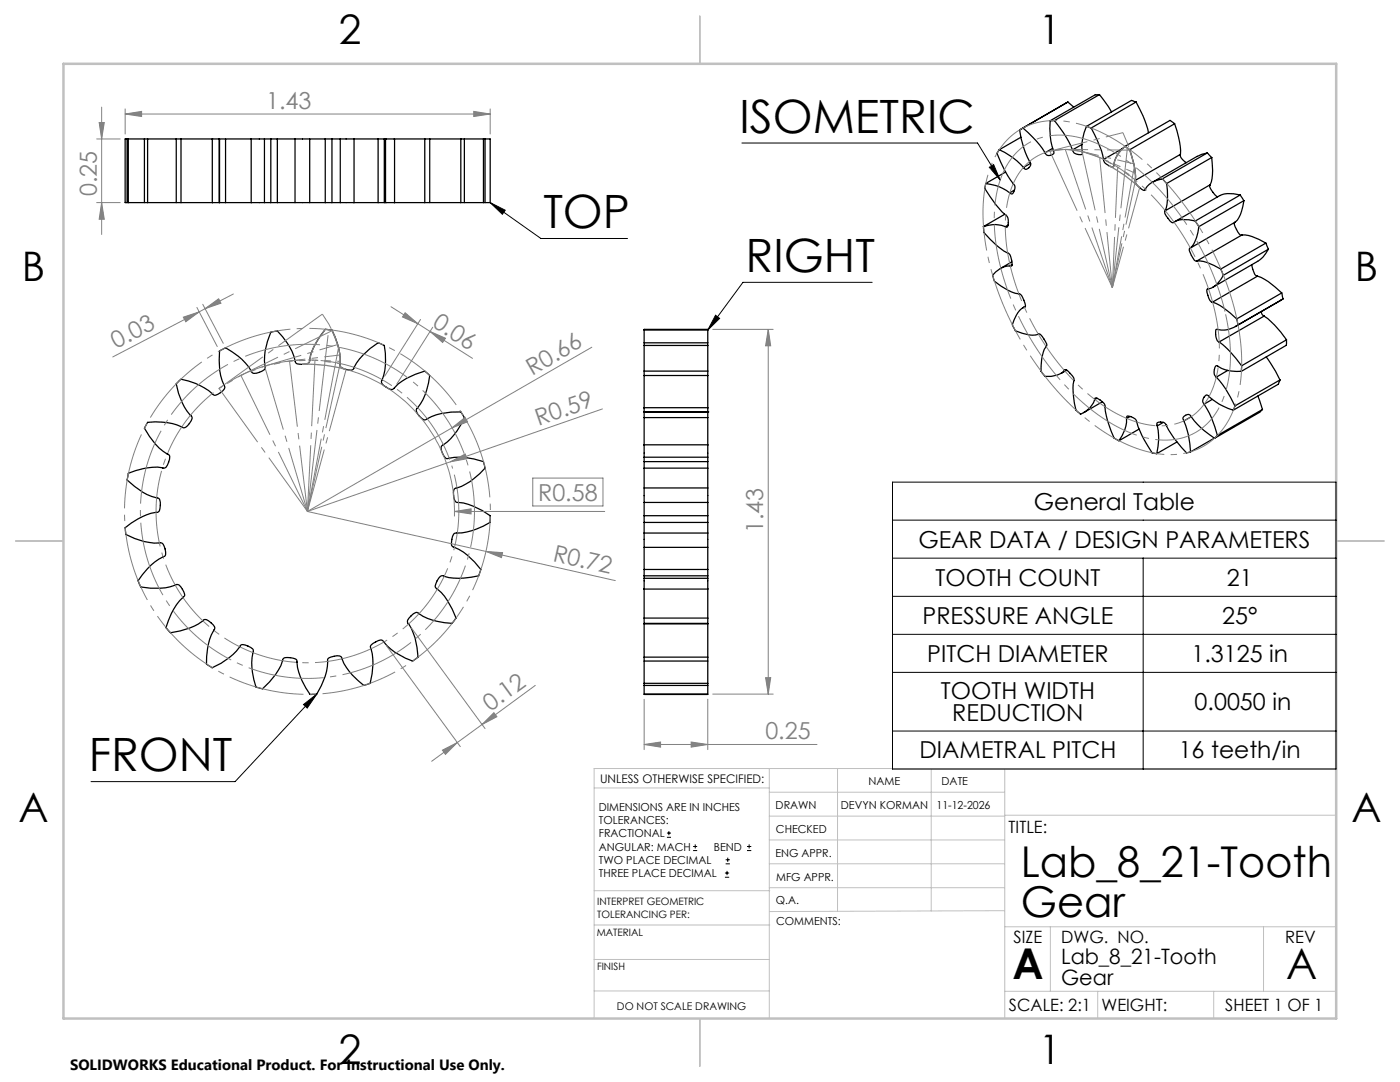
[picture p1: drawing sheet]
<svg xmlns="http://www.w3.org/2000/svg" width="279mm" height="216mm" viewBox="0 0 279 216" stroke-linecap="round" stroke-linejoin="round" font-family="sans-serif">
<g fill="none" stroke="#000" stroke-width=".25">
<path d="M219.4 18.9l2.4 3.4M219.4 18.9h-.8l-9 5.2M219.4 18.9l-9 5.2M25.3 27.7h-.3v12.7h.3M25.6 27.7h3.2M25.6 27.7h-.2v12.7h.2M25.6 27.7v12.7M29.5 27.7h5.6M29.5 27.7h-.7v12.7h.7M29.5 27.7v12.7M36.1 27.7h6.3M36.1 27.7h-.9v12.7h.9"/>
<path d="M36.1 27.7v12.7M42.4 27.7h1.3M42.4 27.7v12.7M43.8 27.7h1.2M43.8 27.7v12.7M45 27.7h5.1M45 27.7v12.7M50.1 27.7v12.7M50.1 27.7h.1M50.2 27.7h2.6M52.8 27.7h1.2M52.8 27.7v12.7"/>
<path d="M54 27.7h1.4M54 27.7v12.7M55.4 27.7h3.5v12.7h-3.5M55.4 27.7v12.7M58.9 27.7h2.9M64.9 27.7h-3.1v12.7h3.1M64.9 27.7h1.4M64.9 27.7v12.7M66.3 27.7h1.6M66.3 27.7v12.7M67.9 27.7h2.7M67.9 27.7v12.7"/>
<path d="M70.6 27.7h.1M70.7 27.7h4.8M70.7 27.7v12.7M75.5 27.7h1.2M75.5 27.7v12.7M76.7 27.7h.2v12.7h-.2M76.7 27.7v12.7M77 27.7h1.7M78.7 27.7h6.1M78.7 27.7v12.7M84.8 27.7h1v12.7h-1M84.8 27.7v12.7"/>
<path d="M85.9 27.7h6.1M92 27.7h.7v12.7h-.7M92 27.7v12.7M92.7 27.7h3.8M96.5 27.7h.3v12.7h-.3M96.5 27.7v12.7M96.9 27.7h.9v12.7h-.9M196.7 36.6l-.1 .9a19.5 19.5 0 0 0 4.4 5.7 2.32 2.32 0 0 1-.1 2.1l-.3-.1M196.7 36.6a9 9 0 0 1 4.8 1.9M199.4 29.9l-.4 .6a19.2 19.2 0 0 0 3.5 6.5 1.54 1.54 0 0 1-.6 1.7l-.4-.2M199.4 29.9l1.1 .5 1.8 1.2 2 1.8M200.7 34.3l-4 2.3"/>
<path d="M202.5 37.9l-1 .6M203.8 27.4l-4.4 2.5M205.7 32.6l-1.4 .8M208.6 30.5l-1.1-1.6-2.3-2.4-1-1-.6 .4a16.3 16.3 0 0 0 2.1 6.7 1.08 1.08 0 0 1-1.2 1.1l-.2-.3M209.6 24.1a17.7 17.7 0 0 0 .7 6.5 .97 .97 0 0 1-.9 .5 .97 .97 0 0 1-.8-.6M210.1 29.6l-1.5 .9M210.4 24.1h-.8M210.4 24.1l2.4 3.2 1.2 2.6M213.1 20.4l1.2 1M213.1 20.4l-.4 .2M213.1 20.4l-9.4 5.4M215.9 28.8l-1.9 1.1"/>
<path d="M216.8 25.2a10.6 10.6 0 0 0-.8 5.6 1.36 1.36 0 0 1-2-.9M216.8 25.2l1 .3M217.8 25.5l2 4.6 .4 1.7M224.1 29.6l-3.9 2.2M224.5 29.2a5.7 5.7 0 0 0-2.3 4.1 1.99 1.99 0 0 1-2-1.5M224.5 29.2l1 .7M225.5 29.9l.9 3.6 .2 2.5M226.7 20.4l1.4 2.7 1.1 3.4M226.7 20.4l-.9-.4-9 5.2M226.7 20.4l-8.9 5.1M232 35.7a4.1 4.1 0 0 0-3.6 2.3 2.42 2.42 0 0 1-1.8-2M232 35.7l.8 .9"/>
<path d="M232.8 36.6l.2 3.4-.4 2.1M234.4 24.7l1 3.6 .2 2.5M234.4 24.7l-.9-.7-9 5.2M234.4 24.7l-8.9 5.2M235.6 30.8l.1 .7 1 1M235.6 30.8l-9 5.2M238.9 31.2l-8.9 5.2M240.9 30.5l.9 .9M240.9 30.5l-1.1 .3-.9 .4M240.9 30.5l-8.9 5.2M241.5 36.9l-.1 .1a3.3 3.3 0 0 0 1.6 2.3M241.5 36.9l-8.9 5.2"/>
<path d="M241.8 31.4l.2 2.6a6.6 6.6 0 0 1-.5 2.9M241.8 31.4l-9 5.2M243.5 39l-9 5.2M247.5 38.9l.7 1.1M247.5 38.9a5.6 5.6 0 0 0-4 .1M247.5 38.9l-9 5.2M25.6 40.4h3.2M29.5 40.4h5.6M36.1 40.4h6.3M42.4 40.4h1.3M43.8 40.4h1.2M45 40.4h5.1"/>
<path d="M50.1 40.4h.1M50.2 40.4h2.6M52.8 40.4h1.2M54 40.4h1.4M58.9 40.4h2.9M64.9 40.4h1.4M66.3 40.4h1.6M67.9 40.4h2.7M70.6 40.4h.1M70.7 40.4h4.8M75.5 40.4h1.2M77 40.4h1.7"/>
<path d="M78.7 40.4h6.1M85.9 40.4h6.1M92.7 40.4h3.8M196.3 45.2l.1 1a12.8 12.8 0 0 0 4.9 4.4 3.1 3.1 0 0 1 .6 2.5h-.3M196.3 45.2a5.8 5.8 0 0 1 4.3 0M200.5 42.8l-4.2 2.4M201.2 44.9l-.6 .3M201.6 53.1a4.6 4.6 0 0 0-3.5 1.8l.3 1.1a8.7 8.7 0 0 0 5.1 2.7 3.6 3.6 0 0 1 1.1 2.5l-.2 .1M201.9 52.2l-2.3 1.4M202 52.8l-.4 .3M232.6 42.1l-.2 .1a3.2 3.2 0 0 0 1.6 2.2l.3-.1a4.1 4.1 0 0 1 2.9-.4l1.3 .2M237.6 49.5l-.2 .1a3.6 3.6 0 0 0 1.3 2.5h.2"/>
<path d="M238.5 44.1l.8 1.1M238.9 52.1a6.2 6.2 0 0 1 3.4 .9l1.3 .7M239.3 45.2a6.9 6.9 0 0 1-1.7 4.3M243.6 53.7l.6 1.2M244.2 54.9a4.6 4.6 0 0 1-3.1 2.7l-.2 .1a2.81 2.81 0 0 0 1 2.6h.1M246.5 44.3l-.1 .1a3.6 3.6 0 0 0 1.3 2.5h.2M247.9 46.9a6.4 6.4 0 0 1 3.3 .9l1.4 .7M247.9 46.9l-9 5.2M248.2 40a6.6 6.6 0 0 1-1.7 4.3l-8.9 5.2M248.2 40l-8.9 5.2M249.8 52.8l.6 1.9 .6 .4M251 55.1a12 12 0 0 1 4.8 3.4"/>
<path d="M251 55.1l-9 5.2M252.6 48.5l.5 1.2M252.6 48.5l-9 5.2M253.1 49.7a5.5 5.5 0 0 1-2.1 2.4l-9 5.2M253.1 49.7l-8.9 5.2M255.8 58.5l.2 1.2M255.8 58.5l-9 5.1M256 59.7l-9.4 5.5M256 59.7l-.5 .2M35.7 76l.4-.3 1.5 .3a11.6 11.6 0 0 1 5.1 2.8 2.69 2.69 0 0 0 2.2-1.5 12.2 12.2 0 0 1-1.1-7.3l1.2-.6a12.6 12.6 0 0 1 5.4 5 2.75 2.75 0 0 0 2.5-.9 11.9 11.9 0 0 1 1.1-7.2l1.4-.3a11.9 11.9 0 0 1 3.6 6.4 2.73 2.73 0 0 0 2.7-.1l.1-.3a11.6 11.6 0 0 1 3.1-6.3l1.4 .2a13 13 0 0 1 1.6 7.1 2.63 2.63 0 0 0 2.5 .7 11.5 11.5 0 0 1 5.1-5.3l1.2 .5a12.3 12.3 0 0 1-.6 7.3 2.76 2.76 0 0 0 2.3 1.5l.3-.2a11.4 11.4 0 0 1 6.1-3.5l1 .9a11.8 11.8 0 0 1-2.7 6.8 2.66 2.66 0 0 0 1.7 2.1 12.1 12.1 0 0 1 7.2-1.6l.7 1.1a11.8 11.8 0 0 1-4.6 5.7 2.77 2.77 0 0 0 1 2.5 12.1 12.1 0 0 1 7.4 .6l.3 1.3a12.4 12.4 0 0 1-6.1 4.1 2.74 2.74 0 0 0 .3 2.7 11.4 11.4 0 0 1 6.8 2.7v1.3a14.1 14.1 0 0 1-7.2 2.3 2.94 2.94 0 0 0-.3 2.5 12.4 12.4 0 0 1 5.7 4.6l-.5 1.3a12.5 12.5 0 0 1-7.3 0 2.71 2.71 0 0 0-1.3 2.3l.3 .3a8.9 8.9 0 0 1 3 4l.8 1.8-.8 1.1-1.5-.2a10.4 10.4 0 0 1-5.5-2 2.77 2.77 0 0 0-1.9 1.9l.2 .3a11.9 11.9 0 0 1 1.9 6.7l-1.1 .8a12.2 12.2 0 0 1-6-4.1 2.91 2.91 0 0 0-2.4 1.2 11.2 11.2 0 0 1 0 7.3l-1.3 .5a12.1 12.1 0 0 1-4.5-5.8 2.97 2.97 0 0 0-2.7 .5 11.6 11.6 0 0 1-2.2 7l-1.3 .1a12 12 0 0 1-2.7-6.9 2.87 2.87 0 0 0-2.6-.3l-.2 .3a11.9 11.9 0 0 1-4 5.7l-1.3-.3a14.4 14.4 0 0 1-.6-7.5l-.5-.4-1.1-.5-.6-.1-.3 .2a9.5 9.5 0 0 1-3.9 3.6l-1.8 .8-1.1-.7v-1.5a11 11 0 0 1 1.7-5.6 2.82 2.82 0 0 0-2-1.8 11.8 11.8 0 0 1-6.9 2.7l-.9-1.1a14 14 0 0 1 3.8-6.5 2.22 2.22 0 0 0-1.7-2.1l-.2 .2a11.7 11.7 0 0 1-6.9 .3l-.5-1.2a12 12 0 0 1 5.3-5 2.63 2.63 0 0 0-.7-2.6 11.6 11.6 0 0 1-7.1-1.7l-.1-1.3a12.2 12.2 0 0 1 6.6-3.1 2.73 2.73 0 0 0 .1-2.7 12.2 12.2 0 0 1-6.3-3.7l.2-1.4a12.4 12.4 0 0 1 7.3-1 2.89 2.89 0 0 0 .9-2.6 11.6 11.6 0 0 1-5-5.4l.7-1.1a12 12 0 0 1 7.2 1.1 2.68 2.68 0 0 0 1.6-2.2 11.6 11.6 0 0 1-3.1-6.6zM128.6 74.9v6.5M128.6 74.9v-.9h12.7v.9"/>
<path d="M128.6 68.9v5.1M128.6 68.9v-.5h12.7v.5M128.6 65.9v2.4M128.6 65.9v-.2h12.7v.2M128.6 74.9h12.7M128.6 68.9h12.7M128.6 65.9h12.7M141.3 74.9v6.5M141.3 68.9v5.1M141.3 65.9v2.4M204.4 61.3a4.8 4.8 0 0 0-2.3 3.7l.5 .9a6.2 6.2 0 0 0 4.6 .8M204.6 61.1l-.2 .2"/>
<path d="M204.6 61.1l-.4 .3M207.2 66.7l.2-.1a3.6 3.6 0 0 1 1.5 2.4l-.1 .1a7.6 7.6 0 0 0-.9 5.1l.6 .8a4.3 4.3 0 0 0 3.9-1.1M207.3 66.7h-.1M212.4 73.9l.2-.1a2.66 2.66 0 0 1 1.7 2.2l-.1 2.3a11.3 11.3 0 0 0 .6 3.7l.9 .7a4.9 4.9 0 0 0 2.8-3M212.7 73.8l-.3 .1M212.9 73.9l-1.1 .6M218.5 79.7l.1-.3a2.29 2.29 0 0 1 1.9 1.8l.5 2.5 .8 2.3 .6 1.5 .9 .4M218.9 79.4l-.4 .3M241.9 79.7l-1.6 .9M242 60.3a11.3 11.3 0 0 1 4.8 3.3M242.7 75.2a19.6 19.6 0 0 1 3.8 5.8M243.3 68.2a18.8 18.8 0 0 1 4.5 4.8"/>
<path d="M245 73.9l-2.3 1.3M246.8 63.6l.3 1.2a5 5 0 0 1-4.3 .9 2.25 2.25 0 0 0 .4 2.5h.1M247.8 74.1a7.4 7.4 0 0 1-5-1.1 1.62 1.62 0 0 0-.1 2.2M247.8 73v1.1M251 79l1 2.7M251.7 62.2l.1 .5 .5 .4M252.3 63.1a17.3 17.3 0 0 1 4.5 4.7M252.3 63.1l-9 5.1M252.7 71.2l1.9 2.9 .8 1.7M255.4 75.8l-.3 .9-9 5.1M255.4 75.8l-8.9 5.2M256.8 67.8l-.1 1.1-8.9 5.2"/>
<path d="M256.8 67.8l-9 5.2M128.6 92.1v1.3M128.6 93.4v4M128.6 91.2v.9M128.6 82.2v1.1M128.6 83.3v5.5M128.6 82.2h.1M128.6 97.4v2.9M128.6 88.8v2.4M128.6 81.4v.7M128.6 97.4h12.7M128.6 91.2h12.7"/>
<path d="M128.6 82.2h12.7M128.6 92.1h12.7M128.6 93.4h12.7M128.6 83.3h12.7M128.6 88.8h12.7M128.6 81.4h12.7M141.3 92.1v1.3M141.3 93.4v4M141.3 91.2v.9M141.3 82.2v1.1M141.3 83.3v5.5M141.3 82.2h.1"/>
<path d="M141.3 97.4v2.9M141.3 88.8v2.4M141.3 81.4v.7M220 80.2l-3.7 2.1M224.8 83.5l.1-.5a1.65 1.65 0 0 1 2 1.2l1 2.7 2 3.5 1 .1M224.8 83.5a6.8 6.8 0 0 1-1.5 4.4M225.5 83.1l-.7 .4M227.3 85.6l-4 2.3M231 85l-.1-.4a1.16 1.16 0 0 1 1.9 .3l1.5 2.5 1.5 1.9 1 1.1 .8-.2M231 85a12 12 0 0 1-.1 5.5M232.2 84.3l-1.2 .7M234.9 88.2l-4 2.3"/>
<path d="M236.3 84a16.8 16.8 0 0 1 1.3 6.2M237.7 83.1l1.9 2.2 2.8 2.2M237.7 83.1a.81 .81 0 0 0-.7-.4 .81 .81 0 0 0-.7 .4l-.2 .3 .2 .6M237.7 83.1l-1.4 .9M240.3 80.6a1.08 1.08 0 0 1 .6-1.8 12.9 12.9 0 0 0 5.2 3M240.3 80.6a19.1 19.1 0 0 1 2.7 6.3M242.4 87.4l-4.8 2.8M243 86.9l-.6 .6M246.5 81l-.4 .8M252 81.7l-.6 .6-9 5.2M252 81.7l-9 5.2M128.6 102.9v1.3"/>
<path d="M128.6 100.3v2.6M128.6 104.2v2.2M128.6 113.6v1.3M128.6 113.6v-4.4h12.7v4.4M128.6 114.9v.5h12.7v-.5M128.6 106.4v2.7M128.6 117.5v5.8M128.6 115.5v2M128.6 100.3h12.7M128.6 106.4h12.7M128.6 102.9h12.7M128.6 104.2h12.7"/>
<path d="M128.6 113.6h12.7M128.6 114.9h12.7M128.6 117.5h12.7M141.3 102.9v1.3M141.3 100.3v2.6M141.3 104.2v2.2M141.3 113.6v1.3M141.3 106.4v2.7M141.3 117.5v5.8M141.3 115.5v2M128.6 123.3v1.1h12.7v-1.1M128.6 124.5v6.6"/>
<path d="M128.6 131.1v.8h12.7v-.8M128.6 132v4.3M128.6 136.3v.5h12.7v-.5M128.6 123.3h12.7M128.6 124.4v.1M128.6 136.8v1.7h12.7v-1.7M128.6 124.5h12.7M128.6 131.1h12.7M128.6 136.3h12.7M128.6 138.6h12.7M141.3 124.5v6.6M141.3 132v4.3"/>
<path d="M141.3 124.4v.1"/>
</g>
<path d="M69.4 73.8a29.4 29.4 0 0 1 21.3 29.2M106.3 95.4h14v5.6h-14zM90.7 102.1l3.3-.6v1.1zM90.7 102.1h30" fill="none" stroke="#808080" stroke-width=".2"/>
<g fill="none" stroke="#c0c0c0" stroke-width=".2">
<path d="M118.6 157.2h34.9M153.5 153.4v49.8M153.5 158.1h47M167.1 153.4v28.5M185.8 153.4v28.4M200.5 153.4v49.8M266.7 153.4h-148.1v49.8M118.6 177.7h35M153.5 167.6h47M153.5 162.8h47M153.5 172.4h47M153.5 177.1h47"/>
<path d="M200.5 162.7h66.2M118.6 197.7h34.9M118.6 191.5h34.9M118.6 184.6h35M200.5 197.8h66.2M200.5 184.9h66.2M200.5 181.7l-46.9 .2M209.6 184.9v12.9M219.1 197.8v5.4M242.2 197.8v5.4M252.2 184.9v12.9"/>
</g>
<path d="M139.7 3.2v9.5M3.1 107.9h9.6M266.7 107.9h9.5M139.7 203.2v9.6" fill="none" stroke="#c0c0c0" stroke-width=".25"/>
<path d="M12.7 12.7h254v190.5h-254z" fill="none" stroke="#c0c0c0" stroke-width=".5"/>
<path d="M90.7 102.1l3.3-.6v1.1z" fill="#808080"/>
<path d="M89.9 92.1l3-1.5 .3 .9zM120.2 81.6l-58.9 20.5" fill="none" stroke="#808080" stroke-width=".2"/>
<path d="M89.9 92.1l3-1.5 .3 .9z" fill="#808080"/>
<path d="M118.1 69.3l-27.9 16.1M90.2 85.4l2.6-2.1 .5 .9zM90.2 85.4l-28.9 16.7" fill="none" stroke="#808080" stroke-width=".2"/>
<path d="M90.2 85.4l2.6-2.1 .5 .9z" fill="#808080"/>
<path d="M61.3 102.1l61.5 13.8M97 110l3.3 .3-.2 1z" fill="none" stroke="#808080" stroke-width=".2"/>
<path d="M97 110l3.3 .3-.2 1z" fill="#808080"/>
<path d="M46.6 58.7l-5.7 2.9M39.3 61.3l4.1 7.8M40.5 60.7l4.1 7.8M40.9 61.6l2.7-2 .5 .9zM40.9 61.6l-18.4 9.6" fill="none" stroke="#808080" stroke-width=".2"/>
<path d="M40.9 61.6l2.7-2 .5 .9z" fill="#808080"/>
<path d="M36.6 63.3l3.2-1.1-2.7 2z" fill="none" stroke="#808080" stroke-width=".2"/>
<path d="M36.6 63.3l3.2-1.1-2.7 2z" fill="#808080"/>
<path d="M78 61.2l5.4 3.4M80.9 62.4l2.5 2.2-3.1-1.3zM83.4 64.6l10.9 6.9M83.9 63.7l-7.1 11.4M86.4 65.3l-7.2 11.3" fill="none" stroke="#808080" stroke-width=".2"/>
<path d="M80.9 62.4l2.5 2.2-3.1-1.3z" fill="#808080"/>
<path d="M85.8 66.1l3.1 1.4-.6 .8z" fill="none" stroke="#808080" stroke-width=".2"/>
<path d="M85.8 66.1l3.1 1.4-.6 .8z" fill="#808080"/>
<path d="M77.1 128.8l14.8 20.2M82.1 125.2l14.7 20.2M106.8 136.8l-20.7 15.1M88.3 149.7l3-1.5-2.4 2.3z" fill="none" stroke="#808080" stroke-width=".2"/>
<path d="M88.3 149.7l3-1.5-2.4 2.3z" fill="#808080"/>
<path d="M96.2 144.6l2.4-2.4 .6 .8z" fill="none" stroke="#808080" stroke-width=".2"/>
<path d="M96.2 144.6l2.4-2.4 .6 .8z" fill="#808080"/>
<path d="M64.9 65.7l1.4 .2a12.3 12.3 0 0 1 1.5 6.8 1.14 1.14 0 0 0 1.3 1l-.7-.1a29.2 29.2 0 0 0-8-.9 1.13 1.13 0 0 0 1.4-.7 11 11 0 0 1 3.1-6.3z" fill="none" stroke="#808080" stroke-width=".25"/>
<path d="M63.2 138.5l-16.3 17.5h-28.7M60.6 140.6l2.6-2.1-1.9 2.8z" fill="none" stroke="#000" stroke-width=".2"/>
<path d="M67.9 72.5a15.8 15.8 0 0 0-3.6-9.8" fill="none" stroke="#808080" stroke-width=".2" stroke-dasharray="15.2 1.3 1.3 1.3" stroke-dashoffset="11.8" stroke-linecap="butt"/>
<path d="M90.2 93.2a30.2 30.2 0 0 0-50.6-12.2 30.2 30.2 0 0 0 13.9 50.2 30.2 30.2 0 0 0 37.2-36.5l-.5-1.5" fill="none" stroke="#808080" stroke-width=".2" stroke-dasharray="15.2 1.3 1.3 1.3" stroke-dashoffset="-1.6" stroke-linecap="butt"/>
<path d="M93.2 92.3a33.3 33.3 0 0 0-55.8-13.4 33.3 33.3 0 0 0 15.3 55.3 33.3 33.3 0 0 0 41-40.2l-.5-1.7" fill="none" stroke="#808080" stroke-width=".2" stroke-dasharray="15.2 1.3 1.3 1.3" stroke-dashoffset="-1.9" stroke-linecap="butt"/>
<path d="M96.3 91.4a36.5 36.5 0 0 0-61.2-14.7 36.5 36.5 0 0 0 16.8 60.6 36.5 36.5 0 0 0 44.9-44.1l-.5-1.8" fill="none" stroke="#808080" stroke-width=".2" stroke-dasharray="15.2 1.3 1.3 1.3" stroke-dashoffset="7.2" stroke-linecap="butt"/>
<path d="M61.4 102l1.5-30.1M61.4 102l6.5-29.5M61.4 102l-3.6-30M61.4 102l-8.6-28.9M61.4 102l-13.3-27.1M61.4 102l-17.7-24.5" fill="none" stroke="#808080" stroke-width=".2" stroke-dasharray="15.2 1.3 1.3 1.3" stroke-dashoffset="2" stroke-linecap="butt"/>
<path d="M43.7 77.5l4.4-2.6M52.8 73.1l-4.7 1.8M57.8 72l-5 1.1M62.9 71.9l-5.1 .1M62.9 71.9l5 .2M67.9 72.5l-5-.6" fill="none" stroke="#808080" stroke-width=".2" stroke-dasharray="15.2 1.3 1.3 1.3" stroke-dashoffset="14.6" stroke-linecap="butt"/>
<path d="M57.8 72l10.1-1.2" fill="none" stroke="#808080" stroke-width=".2" stroke-dasharray="15.2 1.3 1.3 1.3" stroke-dashoffset="12.1" stroke-linecap="butt"/>
<path d="M52.8 73.1l14.6-4.4" fill="none" stroke="#808080" stroke-width=".2" stroke-dasharray="15.2 1.3 1.3 1.3" stroke-dashoffset="7.6" stroke-linecap="butt"/>
<path d="M48.1 74.9l18.2-8.9" fill="none" stroke="#808080" stroke-width=".2" stroke-dasharray="15.2 1.3 1.3 1.3" stroke-dashoffset="7" stroke-linecap="butt"/>
<path d="M43.7 77.5l20.6-14.8" fill="none" stroke="#808080" stroke-width=".2" stroke-dasharray="15.2 1.3 1.3 1.3" stroke-dashoffset="4.4" stroke-linecap="butt"/>
<path d="M61.4 102l4.2-36.2" fill="none" stroke="#808080" stroke-width=".2" stroke-dasharray="15.2 1.3 1.3 1.3" stroke-dashoffset="-1.1" stroke-linecap="butt"/>
<path d="M61.4 102l6.2-32.7" fill="none" stroke="#808080" stroke-width=".2" stroke-dasharray="15.2 1.3 1.3 1.3" stroke-dashoffset=".5" stroke-linecap="butt"/>
<path d="M61.4 102l7.7-28.3" fill="none" stroke="#808080" stroke-width=".2" stroke-dasharray="15.2 1.3 1.3 1.3" stroke-dashoffset="2.5" stroke-linecap="butt"/>
<path d="M60.6 140.6l2.6-2.1-1.9 2.8z" fill="#000"/>
<path d="M142.2 65.7h12.1M153.3 65.7v72.8M142.2 138.5h12.1M152.8 135.2h1l-.5 3.3z" fill="none" stroke="#808080" stroke-width=".2"/>
<path d="M152.8 135.2h1l-.5 3.3z" fill="#808080"/>
<path d="M153.3 65.7l.5 3.3h-1z" fill="none" stroke="#808080" stroke-width=".2"/>
<path d="M153.3 65.7l.5 3.3h-1z" fill="#808080"/>
<path d="M128.6 139.5v10.1M141.3 139.5v10.1M128.6 148.6h34.5M137.9 148.1l3.4 .5-3.4 .5z" fill="none" stroke="#808080" stroke-width=".2"/>
<path d="M137.9 148.1l3.4 .5-3.4 .5z" fill="#808080"/>
<path d="M128.6 148.6l3.2-.5v1z" fill="none" stroke="#808080" stroke-width=".2"/>
<path d="M128.6 148.6l3.2-.5v1z" fill="#808080"/>
<path d="M174.1 56.3h-25.8l-7 9.6M142.8 62.9l.8 .6-2.3 2.4z" fill="none" stroke="#000" stroke-width=".2"/>
<path d="M142.8 62.9l.8 .6-2.3 2.4z" fill="#000"/>
<path d="M25 22.8l3.3-.6v1zM25 21.7v5M25 22.8h72.8M97.8 21.7v5" fill="none" stroke="#808080" stroke-width=".2"/>
<path d="M25 22.8l3.3-.6v1z" fill="#808080"/>
<path d="M94.5 22.2l3.3 .6-3.3 .4z" fill="none" stroke="#808080" stroke-width=".2"/>
<path d="M94.5 22.2l3.3 .6-3.3 .4z" fill="#808080"/>
<path d="M19.3 27.7h4.7M19.8 24.4h1l-.5 3.3zM20.3 21.4v25.4M19.3 40.4h4.7" fill="none" stroke="#808080" stroke-width=".2"/>
<path d="M19.8 24.4h1l-.5 3.3z" fill="#808080"/>
<path d="M20.3 40.4l.5 3.3h-1z" fill="none" stroke="#808080" stroke-width=".2"/>
<path d="M20.3 40.4l.5 3.3h-1z" fill="#808080"/>
<g fill="none" stroke="#000" stroke-width=".2">
<path d="M148.1 28.5h47l4.5 7.4M197.4 33.4l.9-.6 1.3 3.1zM97.8 40.4l3 1.5-.5 .9zM97.8 40.4l10.1 7.2h17.3M178.1 96.2h88.5v57.3h-88.5zM178.1 103.8h88.5M178.1 111.4h88.5M178.1 119h88.5M228.1 111.4v42.1M178.1 126.6h88.5M178.1 134.2h88.5M178.1 145.9h88.5"/>
<path d="M133.1 167.1h.8M133.1 166.2h.8M133.5 165.8v.9M138.3 169.7h.8M138.3 168.9h.8M138.7 168.5v.8M144.7 175h.8M144.7 174.2h.8M144.8 172.4h.9M144.8 171.6h.9M145.1 173.8v.8M145.2 171.1v.9"/>
<path d="M149.1 169.7h.8M149.1 168.9h.8M149.5 168.5v.8"/>
</g>
<path d="M197.4 33.4l.9-.6 1.3 3.1zM97.8 40.4l3 1.5-.5 .9z" fill="#000"/>
<path d="M224.5 29.2l.8 .6a14.4 14.4 0 0 1 1.3 6.2 1.34 1.34 0 0 0 .8 1.4l-2.7-2.2-3.4-2.1 .7 .2 .3-.3a5.4 5.4 0 0 1 2.2-3.8z" fill="none" stroke="#808080" stroke-width=".25"/>
<path d="M226.6 36a21.8 21.8 0 0 0-2.5-9.5" fill="none" stroke="#808080" stroke-width=".2" stroke-dasharray="15.2 1.3 1.3 1.3" stroke-dashoffset="12.2" stroke-linecap="butt"/>
<path d="M242.4 62a48.9 48.9 0 0 0-18.4-28 19.6 19.6 0 0 0-13.3-4.1 11.3 11.3 0 0 0-9.2 8.8 32 32 0 0 0 1.5 19.1 47.7 47.7 0 0 0 18.1 23.7 18 18 0 0 0 13.1 3.2 11.4 11.4 0 0 0 8.3-8.7 28.6 28.6 0 0 0-.1-14" fill="none" stroke="#808080" stroke-width=".2" stroke-dasharray="15.2 1.3 1.3 1.3" stroke-dashoffset="7.6" stroke-linecap="butt"/>
<path d="M244.5 62.4a54 54 0 0 0-20.2-30.8 22 22 0 0 0-14.3-4.6 12.2 12.2 0 0 0-10.5 9.2 33 33 0 0 0 .8 19.3 53.8 53.8 0 0 0 19.4 27.7 22 22 0 0 0 14.3 4.6 12.2 12.2 0 0 0 10.5-9.2 30.7 30.7 0 0 0 0-16.2" fill="none" stroke="#808080" stroke-width=".2" stroke-dasharray="15.2 1.3 1.3 1.3" stroke-dashoffset="-.3" stroke-linecap="butt"/>
<path d="M246.7 62.9a59.4 59.4 0 0 0-21.6-33.3 25.9 25.9 0 0 0-15-5.5 13.2 13.2 0 0 0-12.5 9.5 34.4 34.4 0 0 0 .1 20 59.4 59.4 0 0 0 21.1 31.6 25.9 25.9 0 0 0 15.1 5.5 13.2 13.2 0 0 0 12.5-9.5 33.1 33.1 0 0 0 .3-18.3" fill="none" stroke="#808080" stroke-width=".2" stroke-dasharray="15.2 1.3 1.3 1.3" stroke-dashoffset="1.2" stroke-linecap="butt"/>
<path d="M222 57.4l1.1-24" fill="none" stroke="#808080" stroke-width=".2" stroke-dasharray="15.2 1.3 1.3 1.3" stroke-dashoffset="5.1" stroke-linecap="butt"/>
<path d="M222 57.4l4.6-21.4" fill="none" stroke="#808080" stroke-width=".2" stroke-dasharray="15.2 1.3 1.3 1.3" stroke-dashoffset="6.2" stroke-linecap="butt"/>
<path d="M222 57.4l-2.5-26" fill="none" stroke="#808080" stroke-width=".2" stroke-dasharray="15.2 1.3 1.3 1.3" stroke-dashoffset="4.1" stroke-linecap="butt"/>
<path d="M222 57.4l-6.1-27.2" fill="none" stroke="#808080" stroke-width=".2" stroke-dasharray="15.2 1.3 1.3 1.3" stroke-dashoffset="3.2" stroke-linecap="butt"/>
<path d="M222 57.4l-9.4-27.6" fill="none" stroke="#808080" stroke-width=".2" stroke-dasharray="15.2 1.3 1.3 1.3" stroke-dashoffset="2.6" stroke-linecap="butt"/>
<path d="M226.6 36l-3.5-2.6" fill="none" stroke="#808080" stroke-width=".2" stroke-dasharray="15.2 1.3 1.3 1.3" stroke-dashoffset="14.9" stroke-linecap="butt"/>
<path d="M223.1 33.4l-3.6-2" fill="none" stroke="#808080" stroke-width=".2" stroke-dasharray="15.2 1.3 1.3 1.3" stroke-dashoffset="15.1" stroke-linecap="butt"/>
<path d="M209.5 30.2l3.1-.4M215.9 30.2l-3.3-.4M219.5 31.4l-3.6-1.2" fill="none" stroke="#808080" stroke-width=".2" stroke-dasharray="15.2 1.3 1.3 1.3" stroke-linecap="butt"/>
<path d="M222 57.4l-12.5-27.2" fill="none" stroke="#808080" stroke-width=".2" stroke-dasharray="15.2 1.3 1.3 1.3" stroke-dashoffset="2.2" stroke-linecap="butt"/>
<path d="M223.1 33.4l3.5 2.2" fill="none" stroke="#808080" stroke-width=".2" stroke-dasharray="15.2 1.3 1.3 1.3" stroke-dashoffset="15" stroke-linecap="butt"/>
<path d="M219.5 31.4l7.1 3.2" fill="none" stroke="#808080" stroke-width=".2" stroke-dasharray="15.2 1.3 1.3 1.3" stroke-dashoffset="13.2" stroke-linecap="butt"/>
<path d="M215.9 30.2l10.4 2.5" fill="none" stroke="#808080" stroke-width=".2" stroke-dasharray="15.2 1.3 1.3 1.3" stroke-dashoffset="11.8" stroke-linecap="butt"/>
<path d="M212.6 29.8l12.9 .2" fill="none" stroke="#808080" stroke-width=".2" stroke-dasharray="15.2 1.3 1.3 1.3" stroke-dashoffset="10.7" stroke-linecap="butt"/>
<path d="M209.5 30.2l14.6-3.7" fill="none" stroke="#808080" stroke-width=".2" stroke-dasharray="15.2 1.3 1.3 1.3" stroke-dashoffset="7.5" stroke-linecap="butt"/>
<path d="M222 57.4l3-27.9" fill="none" stroke="#808080" stroke-width=".2" stroke-dasharray="15.2 1.3 1.3 1.3" stroke-dashoffset="3.1" stroke-linecap="butt"/>
<path d="M222 57.4l4.4-24.2" fill="none" stroke="#808080" stroke-width=".2" stroke-dasharray="15.2 1.3 1.3 1.3" stroke-dashoffset="4.8" stroke-linecap="butt"/>
<path d="M222 57.4l5.5-20" fill="none" stroke="#808080" stroke-width=".2" stroke-dasharray="15.2 1.3 1.3 1.3" stroke-dashoffset="6.8" stroke-linecap="butt"/>
<g font-size="9.2">
<text x="147.6" y="26.5">ISOMETRIC</text>
<text x="108.4" y="45.6">TOP</text>
<text x="148.8" y="54.3">RIGHT</text>
<text x="17.7" y="153.9">FRONT</text>
</g>
<g font-size="8.5">
<text x="203.7" y="174.9">Lab_8_21-Tooth</text>
<text x="203.7" y="183.1">Gear</text>
<text x="202" y="195.4">A</text>
<text x="256.7" y="195.4">A</text>
</g>
<g font-size="8.1">
<text x="67.6" y="8.9">2</text>
<text x="207.3" y="8.9">1</text>
<text x="4.4" y="56.1">B</text>
<text x="270.4" y="56.1">B</text>
<text x="3.7" y="164.1">A</text>
<text x="269.7" y="164.1">A</text>
<text x="67.6" y="212.4">2</text>
<text x="207.3" y="212.4">1</text>
</g>
<g font-size="4.7" fill="#808080">
<text x="53.1" y="21.7">1.43</text>
<text x="19.3" y="39.1" transform="rotate(-90 19.3 39.1)">0.25</text>
<text x="86.1" y="65.1" transform="rotate(32 86.1 65.1)">0.06</text>
<text x="23.2" y="69.7" transform="rotate(-28 23.2 69.7)">0.03</text>
<text x="106.2" y="75" transform="rotate(-30 106.2 75)">R0.66</text>
<text x="107.5" y="85" transform="rotate(-19 107.5 85)">R0.59</text>
<text x="107.4" y="99.9">R0.58</text>
<text x="152.3" y="106.4" transform="rotate(-90 152.3 106.4)">1.43</text>
<text x="110.2" y="111.9" transform="rotate(13 110.2 111.9)">R0.72</text>
<text x="97.9" y="142.1" transform="rotate(-36 97.9 142.1)">0.12</text>
<text x="152.7" y="147.5">0.25</text>
</g>
<g font-size="4.7">
<text x="206.3" y="101.7">General Table</text>
<text x="183.3" y="109.3">GEAR DATA / DESIGN PARAMETERS</text>
<text x="186.7" y="116.9">TOOTH COUNT</text>
<text x="244.8" y="116.9">21</text>
<text x="184.1" y="124.4">PRESSURE ANGLE</text>
<text x="243.9" y="124.4">25°</text>
<text x="185.1" y="132">PITCH DIAMETER</text>
<text x="237.8" y="132">1.3125 in</text>
<text x="187.8" y="139.4">TOOTH WIDTH</text>
<text x="190.1" y="143.9">REDUCTION</text>
<text x="238.4" y="141.7">0.0050 in</text>
<text x="183.5" y="151.3">DIAMETRAL PITCH</text>
<text x="235.2" y="151.3">16 teeth/in</text>
</g>
<g font-size="4.2">
<text x="211.8" y="192.4">Lab_8_21-Tooth</text>
<text x="211.8" y="196.6">Gear</text>
</g>
<g font-size="3.4">
<text x="201.3" y="166.2">TITLE:</text>
<text x="202.3" y="188.1">SIZE</text>
<text x="211.8" y="188.1">DWG. NO.</text>
<text x="256.5" y="188.2">REV</text>
<text x="201.4" y="201.7">SCALE: 2:1</text>
<text x="219.8" y="201.7">WEIGHT:</text>
<text x="244.5" y="201.7">SHEET 1 OF 1</text>
</g>
<text font-size="3" x="14" y="213.5">SOLIDWORKS Educational Product. For Instructional Use Only.</text>
<text font-size="2.4" x="119.8" y="156.2">UNLESS OTHERWISE SPECIFIED:</text>
<g font-size="2.2">
<text x="119.5" y="161.8">DIMENSIONS ARE IN INCHES</text>
<text x="154.8" y="161.4">DRAWN</text>
<text x="167.8" y="161.3">DEVYN KORMAN</text>
<text x="173.3" y="156.7">NAME</text>
<text x="186.9" y="161.4">11-12-2026</text>
<text x="187.9" y="156.7">DATE</text>
<text x="119.5" y="164.4">TOLERANCES:</text>
<text x="119.5" y="167.1">FRACTIONAL</text>
<text x="154.9" y="166.3">CHECKED</text>
<text x="119.5" y="169.7">ANGULAR: MACH</text>
<text x="119.5" y="172.4">TWO PLACE DECIMAL</text>
<text x="142.5" y="169.7">BEND</text>
<text x="154.8" y="170.9">ENG APPR.</text>
<text x="119.5" y="175">THREE PLACE DECIMAL</text>
<text x="154.9" y="175.7">MFG APPR.</text>
<text x="154.9" y="180.4">Q.A.</text>
<text x="154.9" y="184.6">COMMENTS:</text>
</g>
<text font-size="2.1" x="123.1" y="201.6">DO NOT SCALE DRAWING</text>
<g font-size="2">
<text x="119.2" y="180.6">INTERPRET GEOMETRIC</text>
<text x="119.2" y="183.1">TOLERANCING PER:</text>
<text x="119.1" y="186.7">MATERIAL</text>
<text x="119.1" y="193.5">FINISH</text>
</g>
</svg>
